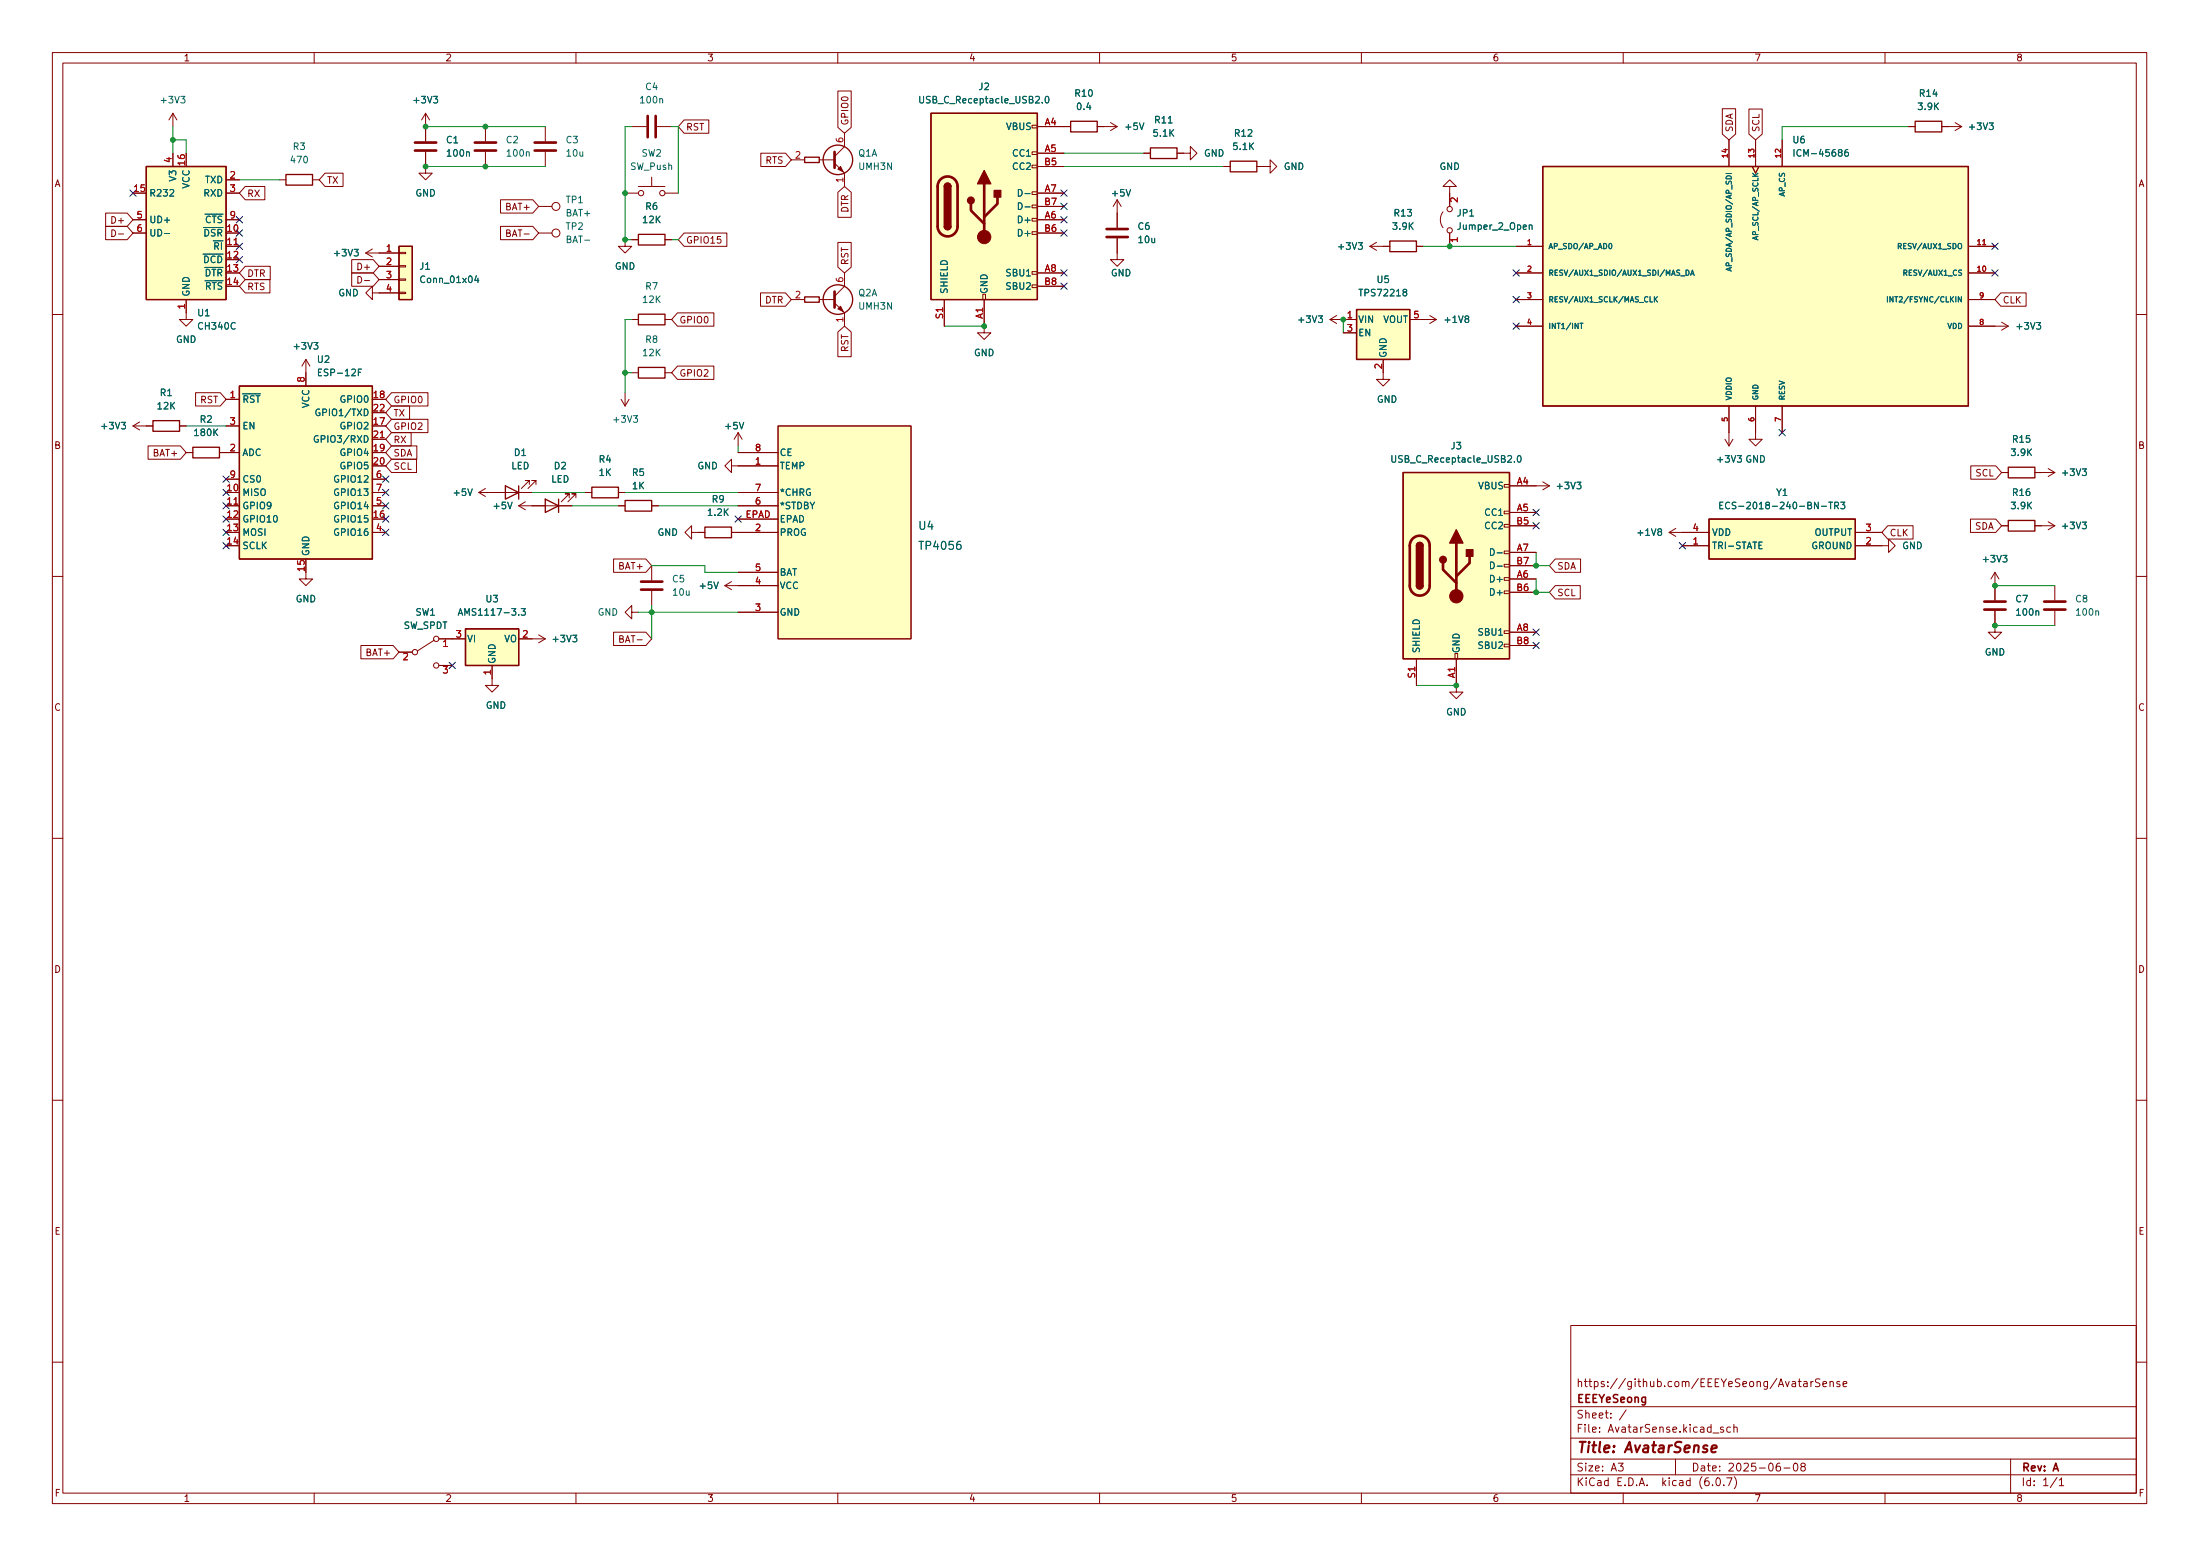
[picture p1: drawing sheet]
<svg xmlns="http://www.w3.org/2000/svg" width="420mm" height="297mm" viewBox="0 0 420 297" stroke-linecap="round" stroke-linejoin="round" font-family="sans-serif">
<g fill="none" stroke="#840000" stroke-width=".19">
<path d="M10 10h400v277h-400zM12 12h396v273h-396zM60 10v2M110 10v2M160 10v2M160 17.4h2.6v6.9l-1.3 1.1-1.3-1.1zM210 10v2M260 10v2M310 10v2M360 10v2M33 21.6l-.7 1.3M33 21.6v2.6"/>
<path d="M33 29.2v2.6M33 21.6l.8 1.3M43.2 34.3h2.5M43.2 36.9h2.5M46.8 35.6h3.8v2.5h-3.8l-1.1-1.2zM53.3 34.3h1.3M59.7 34.3h1.3M62.1 33.1h3.4v2.5h-3.4l-1.1-1.3zM81.3 29v4.1h1.2l-1.2 1.2-1.3-1.2h1.3M81.3 21.6l-.8 1.3M81.3 21.6v5.4M81.3 21.6l.7 1.3"/>
<path d="M92.7 24.2v2.8M92.7 29v2.8M95.6 38.1h6.2l1.1 1.3-1.1 1.3h-6.2zM102.9 39.4h2.5M104.1 24.2v2.8M104.1 29v2.8M119.4 36.9h2.5M120.6 24.2h2.8M121.9 35.6h5.1M124.5 33.8v1.8M125.5 24.2h2.8M127 36.9h2.5"/>
<path d="M130.7 22.9h4.7v2.5h-4.7l-1.2-1.2zM145.3 29.2h4.7l1.1 1.3-1.1 1.3h-4.7zM151.1 30.5h2.6M156.5 30.5h2.9M159.4 31.2l1.9 1.9v2.5M160 36.7l1.3-1.1 1.3 1.1v4.8h-2.6zM161.3 25.4v2.6l-1.9 1.9M197.1 39.2h1v.5h-1zM197.1 36.6h1v.5h-1zM197.1 31.5h1v.5h-1zM197.1 29h1v.5h-1zM197.1 23.9h1v.5h-1z"/>
<path d="M198.1 39.4h5.1M198.1 36.9h5.1M198.1 24.2h6.4M198.1 29.2h5.1M198.1 31.8h5.1M209.5 24.2h3.9M212.1 23.4l1.3 .8M213.4 38.1l-.8 1.3M213.4 38.1v5.4M213.4 38.1l.7 1.3M213.4 24.2l-1.3 .7M218.4 29.2h1.3"/>
<path d="M224.8 29.2h2.5v-1.2l1.3 1.2-1.3 1.3v-1.3M233.7 31.8h1.2M240 31.8h2.6v-1.3l1.2 1.3-1.2 1.3v-1.3M276.9 35.6h1.2l-1.2-1.3-1.3 1.3h1.3v3.8M328.9 20.8h2.6v4.8l-1.3 1.1-1.3-1.1zM330.2 26.7v5.1M334 20.8h2.5v4.8l-1.2 1.1-1.3-1.1zM334.6 31.8l.7 1.3 .6-1.3M335.3 26.7v5.1M340.4 26.7v5.1M364.5 24.2h1.3M370.8 24.2h3.8"/>
<path d="M373.4 23.4l1.2 .8M374.6 24.2l-1.2 .7M20.2 43.2h4.1l1.1 1.3-1.1 1.3h-4.1zM20.2 40.7h4.1l1.1 1.2-1.1 1.3h-4.1zM21.4 43.9a.64 .64 0 0 1 .7 .6 .64 .64 0 0 1-.7 .7zM22.6 44.7h1M25.4 44.5h2.5M25.4 41.9h2.5M35.6 57.2v3.8h1.2l-1.2 1.3-1.3-1.3h1.3M43.2 47h2.5M43.2 41.9h2.5M46.8 50.8h4.8v2.6h-4.8l-1.1-1.3z"/>
<path d="M46.8 53.4h4.7v2.5h-4.7l-1.1-1.3zM67.2 49.6h4.1l1.1 1.2-1.1 1.3h-4.1zM67.2 52.1h4.1l1.1 1.3-1.1 1.2h-4.1zM68.3 52.8a.64 .64 0 0 1 .8 .6 .64 .64 0 0 1-.8 .6zM69.6 53.6h1M69.8 48.3l1.3 .8M69.8 48.3h6.4M71.1 55.9v-1.3l-1.3 1.3 1.3 1.3v-1.3h5.1M71.1 47.5l-1.3 .8M72.4 50.8h3.8M72.4 53.4h3.8M76.2 55.8h1.3v.2h-1.3z"/>
<path d="M76.2 53.2h1.3v.3h-1.3zM76.2 50.7h1.3v.3h-1.3zM76.2 48.2h1.3v.2h-1.3zM95.6 43.2h6.2l1.1 1.3-1.1 1.3h-6.2zM102.9 44.5h2.5M119.4 45.8v1.2h1.2l-1.2 1.3-1.3-1.3h1.3M120.6 45.8h1.3M127 45.8h1.3M129.4 59.7h6.9v2.6h-6.9l-1.1-1.3zM130.7 44.5h8.1v2.5h-8.1l-1.2-1.2zM145.2 55.9h4.8l1.1 1.3-1.1 1.3h-4.8zM151.1 57.2h2.6"/>
<path d="M156.5 57.2h2.9M159.4 57.8l1.9 1.9v2.6M160 46.3h2.6v4.7l-1.3 1.1-1.3-1.1zM161.3 52.1v2.5l-1.9 2M180.3 57.2v5.1M187.7 56.2h.5v1h-.5zM188 57.2v6.3h1.2l-1.2 1.3-1.3-1.3h1.3M197.1 54.4h1v.5h-1zM197.1 51.9h1v.5h-1zM197.1 44.2h1v.5h-1zM197.1 41.7h1v.5h-1zM198.1 44.5h5.1"/>
<path d="M198.1 41.9h5.1M198.1 52.1h5.1M198.1 54.6h5.1M213.4 45.5v4.1h1.2l-1.2 1.2-1.3-1.2h1.3M261.6 47h3.8M261.6 47l1.3 .8M262.9 46.3l-1.3 .7M270.5 47h1.3M275.6 40.4a2.55 2.55 0 0 0 0 3.1M276.9 44.5v2.5M289.6 47h5M289.6 52.1h5"/>
<path d="M289.6 57.2h5M375.9 47h5.1M375.9 52.1h5.1M375.9 57.2h5.1M382.1 55.9h4.8v2.6h-4.8l-1.1-1.3zM10 60h2M37.4 75h4.7l1.1 1.2-1.1 1.3h-4.7zM43.2 76.2h2.5M58.4 68.6v5.1M58.4 68.6l-.7 1.3M58.4 68.6l.8 1.3M74.8 75h6.9v2.5h-6.9l-1.1-1.3z"/>
<path d="M74.8 77.5h3.4v2.5h-3.4l-1.1-1.2zM118.6 76.2l.8 1.3M119.4 75v2.5M120.1 76.2l-.7 1.3M120.6 71.2h1.3M120.6 61h1.3M127 71.2h1.3M127 61h1.3M129.4 69.9h6.9v2.5h-6.9l-1.1-1.2zM160 63.4l1.3-1.1 1.3 1.1v4.7h-2.6zM254 61l1.3 .8M254 61h5.1"/>
<path d="M255.3 60.2l-1.3 .8M256.5 63.5h2.6M264.2 68.6v3.8h1.2l-1.2 1.3-1.3-1.3h1.3M269.2 61h5.1M273 60.2l1.3 .8M274.3 61l-1.3 .8M289.6 62.3h5M330.2 77.5v7.6M335.3 77.5v6.4h1.2l-1.2 1.2-1.3-1.2h1.3M340.4 77.5v5.1M375.9 62.3h7.6M382.3 61.5l1.2 .8"/>
<path d="M383.5 62.3l-1.2 .7M408 60h2M25.4 81.3l1.3 .8M25.4 81.3h3.8M26.7 80.6l-1.3 .7M28.3 85.1h6.1l1.2 1.3-1.2 1.3h-6.1zM34.3 81.3h1.3M35.6 86.4h1.2M41.9 86.4h3.8M43.2 81.3h2.5M43.2 96.6h2.5M43.2 91.5h2.5"/>
<path d="M71.1 96.6h2.6M71.1 83.9h2.6M71.1 91.5h2.6M71.1 94h2.6M74.8 85.1h4.8v2.6h-4.8l-1.1-1.3zM74.8 80h6.9v2.6h-6.9l-1.1-1.3zM74.8 82.6h3.7v2.5h-3.7l-1.1-1.2zM74.8 87.7h4.7v2.5h-4.7l-1.1-1.3zM91.4 94h10.2M91.4 94l1.3 .8M92.7 93.3l-1.3 .7M99.1 96.6h10.1"/>
<path d="M99.1 96.6l1.2 .7M100.3 95.8l-1.2 .8M101.1 92.5v-.8h-.8h.8l-1.5 1.6M102.4 92.5v-.8h-.8h.8l-1.6 1.6M108.7 95v-.7h-.8h.8l-1.5 1.5M110 95v-.7h-.8h.8l-1.5 1.5M111.8 94h1.2M118.1 96.6h1.3M118.1 94h1.3M124.5 96.6h1.2M139.7 88.9v-1.2l-1.3 1.2 1.3 1.3v-1.3h8.9M141 96.6h7.6"/>
<path d="M141 86.4h7.6M141 94h7.6M141 99.1h7.6M141 82.6l-.8 1.3M141 82.6v2.5M141 82.6l.7 1.3M148.6 81.3h25.4v40.7h-25.4zM287.3 97.6h1v.5h-1zM287.3 92.5h1v.5h-1zM288.3 92.7h7.6M288.3 97.8h5.1M294.6 92l1.3 .7"/>
<path d="M295.9 92.7l-1.3 .8M329.4 83.9l.8 1.2M331 83.9l-.8 1.2M376.3 99.1h4.9l1.1 1.3-1.1 1.2h-4.9zM376.4 88.9h4.8l1.1 1.3-1.1 1.3h-4.8zM382.3 90.2h1.2M388.6 90.2h3.8M391.2 99.6l1.2 .8M391.2 89.4l1.2 .8M392.4 90.2l-1.2 .8M10 110h2M58.4 109.3v1.2h1.3l-1.3 1.3-1.3-1.3h1.3"/>
<path d="M71.1 101.6h2.6M117.2 106.7h6.1l1.2 1.3-1.2 1.3h-6.1zM120.6 116.9v-1.3l-1.2 1.3 1.2 1.2v-1.2h1.3M124.5 108v2.8M124.5 112.8v2.8M132.1 101.6v-1.2l-1.3 1.2 1.3 1.3v-1.3h2.5M138.4 111.8l1.3 .8M138.4 111.8h10.2M139.7 111l-1.3 .8M139.7 101.6h8.9M141 116.9h7.6M141 109.3h7.6"/>
<path d="M287.3 112.8h1v.5h-1zM287.3 110.3h1v.5h-1zM287.3 107.7h1v.5h-1zM287.3 105.2h1v.5h-1zM287.3 100.1h1v.5h-1zM288.3 100.4h5.1M288.3 110.5h5.1M288.3 105.4h5.1M288.3 113.1h5.1M288.3 108h5.1M297 111.8h4.8v2.5h-4.8l-1.1-1.2zM297 106.7h4.9v2.6h-4.9l-1.1-1.3z"/>
<path d="M318.8 101.6h7.6M318.8 101.6l1.2 .8M320 100.9l-1.2 .7M321.3 104.2h5.1M354.3 104.2h6.4v-1.3l1.2 1.3-1.2 1.2v-1.2M354.3 101.6h5.1M360.5 100.4h4.9v2.5h-4.9l-1.1-1.3zM381 116.6v4.1h1.3l-1.3 1.3-1.3-1.3h1.3M381 109.3v5.3M381 109.3l-.8 1.2M381 109.3l.8 1.2M382.3 100.4h1.2"/>
<path d="M388.6 100.4h3.8M392.4 111.8v2.8M392.4 116.6v2.8M392.4 100.4l-1.2 .7M408 110h2M68.9 123.2h6.2l1.1 1.3-1.1 1.3h-6.2zM76.2 124.5h2.5M82.9 122.2l-3.1 2M83.8 122h5.1M83.8 127h2.6M94 127v3.8h1.2l-1.2 1.3-1.3-1.3h1.3M99.1 122h5"/>
<path d="M102.9 121.2l1.2 .8M104.1 122l-1.2 .7M117.2 120.7h6.1l1.2 1.3-1.2 1.2h-6.1zM270.5 125.8v5M277.9 124.8h.5v1h-.5zM278.1 125.8v6.3h1.3l-1.3 1.3-1.2-1.3h1.2M287.3 123h1v.5h-1zM287.3 120.4h1v.5h-1zM288.3 120.7h5.1M288.3 123.2h5.1M10 160h2M408 160h2"/>
<path d="M10 210h2M408 210h2M300 253h108v32h-108zM10 260h2M300 278.5h108M300 274.5h108M300 268.5h108M309.1 279.3h.9l-.5 .6 .4 .1v.7l-.2 .1-.6-.1M310.6 269.1l-1.3 2M320 278.5v3M327.1 273.6h1.2M329.1 272.5l-.3-.1-.2 .2v.2l.5 .2v.3h-.5"/>
<path d="M330.5 272.5l-.4-.1-.3 .3 .1 .6h.6M331.1 272.6l.3-.2 .3 .1 .1 .9M331.1 271.9v1.5M339.9 279.3a.6 .6 0 0 0-.7 .7v.5l.2 .2 .4 .1 .2-.1 .1-.5-.2-.2-.4-.1-.3 .3M342.7 279.4l.2-.1a.8 .8 0 0 1 .5 .8 .8 .8 0 0 1-.5 .7 1 1 0 0 1-.2-1.4zM344.2 280l-.3-.3 .1-.2 .2-.2 .4 .1 .2 .2-.1 .2-.6 .2-.2 .2v.3l.3 .3 .4-.1 .2-.2-.1-.4-.2-.1M344.5 263.8h.6v.9M345.1 264.1h-.5a.29 .29 0 0 0-.2 .3 .29 .29 0 0 0 .2 .3l.5-.1M345.9 263.7v1M346.3 263.7l-.3 .1-.1 .2M347.6 263.3l-.6-.1-.2 .2v.4l.6 .3 .2 .3-.3 .3-.6-.1M348.1 264.2l.8-.1-.1-.3-.4-.1-.3 .2 .1 .7h.6"/>
<path d="M349.5 263.9l.2-.2 .4 .1v.9M349.5 263.7v1M351.4 263.8l-.4-.1-.2 .2 .1 .2 .5 .2v.3h-.6M352 264.2l.7-.1-.1-.3-.4-.1-.2 .2 .1 .7h.5M384 278.5v6.5M408 260h2M60 285v2M110 285v2M160 285v2M210 285v2M260 285v2M300 281.5h108"/>
<path d="M310 285v2M327.1 283.5v.1M327.9 282.2l.2-.1a.8 .8 0 0 1 .5 .8 .8 .8 0 0 1-.5 .7 1 1 0 0 1-.2-1.4zM329.2 283.5v.1M329.8 282.1h1l-.7 1.5M331.2 281.9a1.72 1.72 0 0 1 0 2.3M340.7 280.2h1.2M360 285v2M392.9 282l-1.3 2M393.3 282.5l.4-.4v1.5M393.3 283.6h.8"/>
<circle cx="106.2" cy="39.4" r=".76"/>
<circle cx="122.4" cy="36.9" r=".51"/>
<circle cx="126.5" cy="36.9" r=".51"/>
<circle cx="276.9" cy="39.9" r=".51"/>
<circle cx="106.2" cy="44.5" r=".76"/>
<circle cx="276.9" cy="44" r=".51"/>
<circle cx="79.2" cy="124.5" r=".51"/>
<circle cx="83.3" cy="122" r=".51"/>
<circle cx="83.3" cy="127" r=".51"/>
</g>
<path d="M326.9 276.6l.9-.2v-.4h-.8l-.2 1 .3 .2 .6-.1" fill="none" stroke="#840000" stroke-width=".4"/>
<g fill="none" stroke="#840000" stroke-width=".51">
<path d="M79.2 28.7h4.1M79.2 27.2h4.1M90.7 28.7h4M90.7 27.2h4M102.1 28.7h4.1M102.1 27.2h4.1M123.7 22.1v4.1M125.2 22.1v4.1M159.4 29v3M179.6 34.3a1.9 1.9 0 0 1 2.1-.5 1.9 1.9 0 0 1 1.2 1.8v7.6a1.91 1.91 0 0 1-1.9 1.9 1.91 1.91 0 0 1-1.9-1.9v-7.8l.1-.6zM185.4 38.9v1.3l2.6 2.5M188 35.1v10.1"/>
<path d="M190.5 37.6v1.3l-2.5 2.5M159.4 55.7v3M211.3 45.2h4.1M211.3 43.7h4.1M122.4 112.6h4.1M122.4 111h4.1M269.8 102.8a1.9 1.9 0 0 1 2.1-.4 1.9 1.9 0 0 1 1.1 1.8v7.6a1.91 1.91 0 0 1-1.9 1.9 1.91 1.91 0 0 1-1.9-1.9v-7.8l.2-.6zM275.6 107.5v1.2l2.5 2.6M278.1 103.7v10.1M280.7 106.2v1.3l-2.6 2.5M379 116.4h4M379 114.8h4"/>
<path d="M390.4 116.4h4.1M390.4 114.8h4.1"/>
</g>
<g fill="none" stroke="#840000" stroke-width=".25">
<path d="M27.9 31.8h15.3v25.4h-15.3zM54.6 33.3h5.1v2h-5.1zM153.7 30h2.8v1h-2.8zM177.8 21.6h20.3v35.6h-20.3zM180.3 35.6a.63 .63 0 0 1 .7-.6 .63 .63 0 0 1 .6 .6M204.5 23.2h5v2h-5zM219.7 28.2h5.1v2.1h-5.1zM234.9 30.8h5.1v2h-5.1zM294.6 31.8h81.3v45.7h-81.3zM365.8 23.2h5v2h-5zM76.2 47h2.5v10.2h-2.5zM121.9 44.7h5.1v2.1h-5.1z"/>
<path d="M121.9 60h5.1v2h-5.1zM153.7 56.7h2.8v1h-2.8zM180.3 43.2a.64 .64 0 0 0 .7 .7 .64 .64 0 0 0 .6-.7M259.1 59.1h10.1v9.5h-10.1zM265.4 46h5.1v2h-5.1zM45.7 73.7h25.4v33h-25.4zM121.9 70.1h5.1v2.1h-5.1zM29.2 80.3h5.1v2h-5.1zM36.8 85.4h5.1v2h-5.1zM96.5 92.7l2.6 1.3-2.6 1.3zM99.1 92.7v2.6M104.1 95.3l2.6 1.3-2.6 1.2z"/>
<path d="M106.7 95.3v2.5M113 93h5.1v2h-5.1zM119.4 95.5h5.1v2.1h-5.1zM268 90.2h20.3v35.6h-20.3zM326.4 99.1h27.9v7.6h-27.9zM383.5 99.4h5.1v2h-5.1zM383.5 89.2h5.1v2h-5.1zM134.6 100.6h5.1v2.1h-5.1zM270.5 111.8a.64 .64 0 0 0 .6 .6 .64 .64 0 0 0 .7-.6M270.5 104.2a.64 .64 0 0 1 .6-.7 .64 .64 0 0 1 .7 .7M88.9 120.1h10.2v6.9h-10.2z"/>
<circle cx="160" cy="30.5" r="2.82"/>
<circle cx="160" cy="57.2" r="2.82"/>
</g>
<g fill="#ffffc2" stroke="#ffffc2" stroke-width=".19">
<path d="M27.9 31.8h15.3v25.4h-15.3z"/>
<path d="M76.2 47h2.5v10.2h-2.5z"/>
<path d="M45.7 73.7h25.4v33h-25.4z"/>
<path d="M268 90.2h20.3v35.6h-20.3z"/>
<path d="M259.1 59.1h10.1v9.5h-10.1z"/>
<path d="M326.4 99.1h27.9v7.6h-27.9z"/>
<path d="M177.8 21.6h20.3v35.6h-20.3z"/>
<path d="M294.6 31.8h81.3v45.7h-81.3z"/>
<path d="M148.6 81.3h25.4v40.7h-25.4z"/>
<path d="M88.9 120.1h10.2v6.9h-10.2z"/>
</g>
<g fill="none" stroke="#006464" stroke-width=".19">
<path d="M175.7 18.4v1l.2 .3h.2l.3-.3v-1M199.8 18.5l.1-.1a.68 .68 0 0 1 .4 .6 .68 .68 0 0 1-.4 .7 .84 .84 0 0 1-.1-1.2zM194.5 36.2a.64 .64 0 0 1 .7 .6 .64 .64 0 0 1-.7 .6zM194.5 38.7a.64 .64 0 0 1 .7 .6 .64 .64 0 0 1-.7 .7zM342.6 28.6v1.2M352.9 28.6h-.4l-.1 .3-.1 .7 .2 .2 .5-.1v-.4l-.1-.2-.4-.1-.2 .3M31.4 44.6h1M91 52.6l-.3 .9h.8M91.3 53.1v.9M292.1 43.1l.1-.2 .3 .1 .1 .8M307.3 46.6l.2-.1a.54 .54 0 0 1 .3 .5 .54 .54 0 0 1-.3 .5l-.3-.4zM315.1 56.6v1h.5"/>
<path d="M316 56.6v1M316.1 57.1l.4 .5M316.5 56.6l-.5 .6M322 51.6a.51 .51 0 0 1 .6 .5 .51 .51 0 0 1-.6 .5zM322.9 52.6l.3-1 .4 1M323 52.3h.5M330.4 51.2v.5M330.7 51.1l-1.1 .3 1.1 .3M360.5 56.6v1M361.5 56.6v1l-.6-1v1M362.5 47h.5l.1-.4-.6-.1v1M363.6 52.1l.5-.1v-.4h-.5v1"/>
<path d="M61 78.1a.59 .59 0 0 0-.7 .6 .59 .59 0 0 0 .7 .6l.1-.5h-.2M69 70.5h-.6v1.2M301.7 61.7h.6M302 61.7v1M60.7 83.2a.59 .59 0 0 0-.7 .6 .59 .59 0 0 0 .7 .6l.1-.5h-.2M265.8 87v1l.3 .2h.3l.1-.2v-1M289.9 87.1l.2-.1a.68 .68 0 0 1 .4 .6 .68 .68 0 0 1-.4 .6l-.3-.4zM328.4 96.5h.5M329.1 95.9h-.7v1.2h.7M330.3 96a.6 .6 0 0 0-.8 .4 .6 .6 0 0 0 .6 .7l.2-.1M350.4 96.5h.6l.1-.2v-.3l-.7-.1v1.2M350.7 96.5l.4 .6"/>
<path d="M351.5 95.9h.8l-.4 .4 .4 .2v.5l-.2 .1-.6-.1M87.5 117.5l.4-1.3 .5 1.3M87.6 117.1h.6M99.5 116.2h.8l-.4 .5 .4 .1v.5l-.2 .2-.6-.2M284.7 104.8a.64 .64 0 0 1 .7 .6 .64 .64 0 0 1-.7 .6zM284.7 107.3a.64 .64 0 0 1 .7 .6 .64 .64 0 0 1-.7 .7zM336.5 103.5h-.6v1.3h.6"/>
</g>
<g fill="#840000" stroke="#840000" stroke-width=".25">
<path d="M270.5 111.8h1.3a.64 .64 0 0 1-.7 .6 .64 .64 0 0 1-.6-.6z"/>
<path d="M270.5 104.2h1.3v7.6h-1.3z"/>
<path d="M270.7 103.7a.63 .63 0 0 1 .7-.1 .63 .63 0 0 1 .4 .6h-1.3z"/>
<path d="M278.1 101.1l1.3 2.6h-2.5z"/>
<path d="M280 104.9h1.3v1.3h-1.3z"/>
<path d="M180.3 43.2h1.3a.64 .64 0 0 1-.6 .7 .64 .64 0 0 1-.7-.7z"/>
<path d="M180.3 35.6h1.3v7.6h-1.3z"/>
<path d="M180.5 35.1a.63 .63 0 0 1 .7-.1 .63 .63 0 0 1 .4 .6h-1.3z"/>
<path d="M188 32.5l1.2 2.6h-2.5z"/>
<path d="M189.9 36.4h1.2v1.2h-1.2z"/>
<circle cx="275.6" cy="106.8" r=".63"/>
<circle cx="185.4" cy="38.3" r=".63"/>
</g>
<g fill="#840000" stroke="#840000" stroke-width=".19">
<path d="M160 59l.5-.5 .5 1z"/>
<path d="M160 32.3l.5-.5 .5 1z"/>
<circle cx="278.1" cy="113.8" r="1.27"/>
<circle cx="188" cy="45.2" r="1.27"/>
</g>
<g fill="none" stroke="#009600" stroke-width=".19">
<path d="M33 24.2v5M33 26.7h2.6v2.5M45.7 34.3h7.6M81.3 31.8h22.8M81.3 24.2h22.8M120.6 24.2h-1.2v21.6h1.2M128.3 24.2h1.2v12.7M203.2 31.8h30.5M203.2 29.2h15.2M364.5 24.2h-24.1v2.5M128.3 45.8h1.2M271.8 47h17.8"/>
<path d="M119.4 71.2h1.2M120.6 61h-1.2v14M180.3 62.3h7.7M256.5 61v2.5M35.6 81.3h7.6M101.6 94h10.2M109.2 96.6h8.9M119.4 94h21.6M125.7 96.6h15.3M141 85.1v1.3M121.9 116.9h19.1M124.5 108h10.1v1.3h6.4"/>
<path d="M124.5 115.6v6.4M293.4 105.4v2.6h2.5M293.4 110.5v2.6h2.5M381 111.8h11.4M381 119.4h11.4M270.5 130.8h7.6"/>
</g>
<g fill="none" stroke="#000084" stroke-width=".19">
<path d="M24.8 36.3l1.2 1.2M26 36.3l-1.2 1.2M202.6 36.3l1.2 1.2M202.6 38.8l1.2 1.2M203.8 36.3l-1.2 1.2M203.8 38.8l-1.2 1.2M45.1 49l1.2 1.2M45.1 46.4l1.2 1.2M45.1 43.9l1.2 1.2M45.1 41.3l1.2 1.3M46.3 49l-1.2 1.2M46.3 46.4l-1.2 1.2"/>
<path d="M46.3 43.9l-1.2 1.2M46.3 41.3l-1.2 1.3M202.6 54l1.2 1.3M202.6 51.5l1.2 1.2M202.6 41.3l1.2 1.3M202.6 43.9l1.2 1.2M203.8 54l-1.2 1.3M203.8 51.5l-1.2 1.2M203.8 41.3l-1.2 1.3M203.8 43.9l-1.2 1.2M289 51.5l1.2 1.2M289 56.6l1.2 1.2"/>
<path d="M290.2 51.5l-1.2 1.2M290.2 56.6l-1.2 1.2M380.4 51.5l1.2 1.2M380.4 46.4l1.2 1.2M381.6 51.5l-1.2 1.2M381.6 46.4l-1.2 1.2M289 61.7l1.2 1.2M290.2 61.7l-1.2 1.2M42.6 95.9l1.2 1.3M42.6 98.5l1.2 1.2M42.6 90.9l1.2 1.2M42.6 93.4l1.2 1.2"/>
<path d="M43.8 95.9l-1.2 1.3M43.8 98.5l-1.2 1.2M43.8 90.9l-1.2 1.2M43.8 93.4l-1.2 1.2M73.1 90.9l1.2 1.2M73.1 98.5l1.2 1.2M73.1 93.4l1.2 1.2M73.1 95.9l1.2 1.3M74.3 90.9l-1.2 1.2M74.3 98.5l-1.2 1.2M74.3 93.4l-1.2 1.2M74.3 95.9l-1.2 1.3"/>
<path d="M140.4 98.5l1.2 1.2M141.6 98.5l-1.2 1.2M292.8 99.8l1.2 1.2M292.8 97.2l1.2 1.2M294 99.8l-1.2 1.2M294 97.2l-1.2 1.2M339.8 82l1.2 1.2M341 82l-1.2 1.2M42.6 101l1.2 1.2M42.6 103.6l1.2 1.2M43.8 101l-1.2 1.2M43.8 103.6l-1.2 1.2"/>
<path d="M73.1 101l1.2 1.2M74.3 101l-1.2 1.2M320.7 103.6l1.2 1.2M321.9 103.6l-1.2 1.2M85.8 126.4l1.2 1.2M87 126.4l-1.2 1.2M292.8 120.1l1.2 1.2M292.8 122.6l1.2 1.2M294 120.1l-1.2 1.2M294 122.6l-1.2 1.2"/>
</g>
<g fill="#009600" stroke="#009600" stroke-width=".19">
<circle cx="81.3" cy="24.2" r=".46"/>
<circle cx="92.7" cy="24.2" r=".46"/>
<circle cx="33" cy="26.7" r=".46"/>
<circle cx="92.7" cy="31.8" r=".46"/>
<circle cx="81.3" cy="31.8" r=".46"/>
<circle cx="278.1" cy="130.8" r=".46"/>
<circle cx="256.5" cy="61" r=".46"/>
<circle cx="188" cy="62.3" r=".46"/>
<circle cx="276.9" cy="47" r=".46"/>
<circle cx="124.5" cy="116.9" r=".46"/>
<circle cx="293.4" cy="113.1" r=".46"/>
<circle cx="381" cy="111.8" r=".46"/>
<circle cx="381" cy="119.4" r=".46"/>
<circle cx="293.4" cy="108" r=".46"/>
<circle cx="119.4" cy="71.2" r=".46"/>
<circle cx="119.4" cy="36.9" r=".46"/>
<circle cx="119.4" cy="45.8" r=".46"/>
</g>
<text font-size="2.8" fill="#840000" x="301" y="277.3">Title: AvatarSense</text>
<g font-size="2.1" fill="#006464">
<text x="175.5" y="101.1">U4</text>
<text x="175.9" y="104.9">TP4056</text>
</g>
<g font-size="2.1" fill="#840000">
<text x="301" y="267.8">EEEYeSeong</text>
<text x="301" y="264.8">https://github.com/EEEYeSeong/AvatarSense</text>
<text x="301" y="273.5">File: AvatarSense.kicad_sch</text>
<text x="301" y="270.8">Sheet: /</text>
<text x="301" y="280.9">Size: A3</text>
<text x="323" y="280.9">Date: 2025-06-08</text>
<text x="386" y="280.9">Rev: A</text>
<text x="301" y="283.7">KiCad E.D.A. kicad (6.0.7)</text>
<text x="386" y="283.7">Id: 1/1</text>
</g>
<g font-size="1.8" fill="#840000">
<text x="35" y="11.7">1</text>
<text x="85" y="11.7">2</text>
<text x="135" y="11.7">3</text>
<text x="185" y="11.7">4</text>
<text x="235" y="11.7">5</text>
<text x="285" y="11.7">6</text>
<text x="335" y="11.7">7</text>
<text x="385" y="11.7">8</text>
<text x="131" y="24.9">RST</text>
<text x="162" y="24" transform="rotate(-90 162 24)">GPIO0</text>
<text x="330.9" y="25.3" transform="rotate(-90 330.9 25.3)">SDA</text>
<text x="336" y="25.3" transform="rotate(-90 336 25.3)">SCL</text>
<text x="10.3" y="35.7">A</text>
<text x="62.4" y="35.1">TX</text>
<text x="146.2" y="31.2">RTS</text>
<text x="408.3" y="35.7">A</text>
<text x="47.1" y="37.6">RX</text>
<text x="96.8" y="40.1">BAT+</text>
<text x="162" y="40.7" transform="rotate(-90 162 40.7)">DTR</text>
<text x="21.7" y="42.7">D+</text>
<text x="97.2" y="45.2">BAT-</text>
<text x="131" y="46.5">GPIO15</text>
<text x="47.1" y="52.8">DTR</text>
<text x="68.7" y="51.6">D+</text>
<text x="162" y="50.7" transform="rotate(-90 162 50.7)">RST</text>
<text x="47.1" y="55.4">RTS</text>
<text x="146.1" y="57.9">DTR</text>
<text x="382.4" y="57.9">CLK</text>
<text x="129.7" y="61.7">GPIO0</text>
<text x="129.7" y="71.9">GPIO2</text>
<text x="162" y="67.2" transform="rotate(-90 162 67.2)">RST</text>
<text x="38.2" y="77">RST</text>
<text x="75.1" y="77">GPIO0</text>
<text x="75.1" y="82">GPIO2</text>
<text x="75.1" y="79.5">TX</text>
<text x="10.3" y="85.7">B</text>
<text x="29.5" y="87.1">BAT+</text>
<text x="75.1" y="87.1">SDA</text>
<text x="75.1" y="84.6">RX</text>
<text x="75.1" y="89.7">SCL</text>
<text x="408.3" y="85.7">B</text>
<text x="377.3" y="90.9">SCL</text>
<text x="377.1" y="101.1">SDA</text>
<text x="360.8" y="102.4">CLK</text>
<text x="118.4" y="108.7">BAT+</text>
<text x="297.3" y="113.8">SCL</text>
<text x="297.3" y="108.7">SDA</text>
<text x="70.1" y="125.2">BAT+</text>
<text x="118.8" y="122.7">BAT-</text>
<text x="10.3" y="135.7">C</text>
<text x="408.3" y="135.7">C</text>
<text x="10.3" y="185.7">D</text>
<text x="408.3" y="185.7">D</text>
<text x="10.4" y="235.7">E</text>
<text x="408.4" y="235.7">E</text>
<text x="10.4" y="285.7">F</text>
<text x="35" y="286.7">1</text>
<text x="85" y="286.7">2</text>
<text x="135" y="286.7">3</text>
<text x="185" y="286.7">4</text>
<text x="235" y="286.7">5</text>
<text x="285" y="286.7">6</text>
<text x="335" y="286.7">7</text>
<text x="385" y="286.7">8</text>
<text x="408.4" y="285.7">F</text>
</g>
<g font-size="1.8" fill="#006464">
<text x="123.3" y="17.2">C4</text>
<text x="187" y="17.2">J2</text>
<text x="30.9" y="19.7">+3V3</text>
<text x="79.2" y="19.7">+3V3</text>
<text x="122.4" y="19.7">100n</text>
<text x="176.2" y="19.7">USB_C_Receptacle_USB2.0</text>
<text x="205.4" y="18.5">R10</text>
<text x="205.8" y="21">0.4</text>
<text x="220.6" y="23.5">R11</text>
<text x="366.4" y="21">3.9K</text>
<text x="366.7" y="18.5">R14</text>
<text x="56" y="28.6">R3</text>
<text x="85.3" y="27.3">C1</text>
<text x="85.5" y="29.9">100n</text>
<text x="96.7" y="27.3">C2</text>
<text x="97" y="29.9">100n</text>
<text x="108.1" y="27.3">C3</text>
<text x="108.3" y="29.9">10u</text>
<text x="122.5" y="29.9">SW2</text>
<text x="163.9" y="29.9">Q1A</text>
<text x="192.2" y="24.8">VBUS</text>
<text x="193.6" y="29.9">CC1</text>
<text x="215" y="24.8">+5V</text>
<text x="220.4" y="26.1">5.1K</text>
<text x="229.9" y="29.9">GND</text>
<text x="235.6" y="28.6">5.1K</text>
<text x="235.9" y="26.1">R12</text>
<text x="342.5" y="27.3">U6</text>
<text x="343.4" y="29.9">ICM-45686</text>
<text x="376.3" y="24.8">+3V3</text>
<text x="33.7" y="34.5" transform="rotate(-90 33.7 34.5)">V3</text>
<text x="39.1" y="35">TXD</text>
<text x="55.7" y="31.2">470</text>
<text x="120.4" y="32.4">SW_Push</text>
<text x="164.1" y="32.4">UMH3N</text>
<text x="193.6" y="32.4">CC2</text>
<text x="245.2" y="32.4">GND</text>
<text x="274.9" y="32.4">GND</text>
<text x="28.4" y="37.5">R232</text>
<text x="36.2" y="36" transform="rotate(-90 36.2 36)">VCC</text>
<text x="38.9" y="37.5">RXD</text>
<text x="79.3" y="37.5">GND</text>
<text x="108.1" y="38.8">TP1</text>
<text x="108.1" y="41.3">BAT+</text>
<text x="123.3" y="40">R6</text>
<text x="195.2" y="37.5">D-</text>
<text x="195.2" y="40">D-</text>
<text x="212.5" y="37.5">+5V</text>
<text x="266.3" y="41.3">R13</text>
<text x="278.4" y="41.3">JP1</text>
<text x="28.4" y="42.6">UD+</text>
<text x="28.4" y="45.1">UD-</text>
<text x="37.6" y="45.1">~{DSR}</text>
<text x="37.8" y="42.6">~{CTS}</text>
<text x="39.5" y="47.7">~{RI}</text>
<text x="108.1" y="43.9">TP2</text>
<text x="108.4" y="46.4">BAT-</text>
<text x="122.8" y="42.6">12K</text>
<text x="194.8" y="42.6">D+</text>
<text x="194.8" y="45.1">D+</text>
<text x="217.4" y="43.9">C6</text>
<text x="217.5" y="46.4">10u</text>
<text x="255.8" y="47.7">+3V3</text>
<text x="266.1" y="43.9">3.9K</text>
<text x="278.6" y="43.9">Jumper_2_Open</text>
<text x="37.5" y="50.2">~{DCD}</text>
<text x="37.7" y="52.7">~{DTR}</text>
<text x="64" y="48.9">+3V3</text>
<text x="80.2" y="51.5">J1</text>
<text x="117.4" y="51.5">GND</text>
<text x="192.4" y="52.7">SBU1</text>
<text x="212.1" y="52.7">GND</text>
<text x="36.2" y="56.7" transform="rotate(-90 36.2 56.7)">GND</text>
<text x="37.8" y="55.3">~{RTS}</text>
<text x="64.6" y="56.6">GND</text>
<text x="80.7" y="54">Conn_01x04</text>
<text x="122.8" y="57.8">12K</text>
<text x="123.3" y="55.3">R7</text>
<text x="163.9" y="56.6">Q2A</text>
<text x="164.1" y="59.1">UMH3N</text>
<text x="181" y="56.2" transform="rotate(-90 181 56.2)">SHIELD</text>
<text x="188.6" y="56.2" transform="rotate(-90 188.6 56.2)">GND</text>
<text x="192.4" y="55.3">SBU2</text>
<text x="260" y="56.6">TPS72218</text>
<text x="263" y="54">U5</text>
<text x="33.6" y="65.4">GND</text>
<text x="37.8" y="60.4">U1</text>
<text x="38" y="62.9">CH340C</text>
<text x="123.3" y="65.4">R8</text>
<text x="248.2" y="61.6">+3V3</text>
<text x="259.3" y="61.6">VIN</text>
<text x="259.3" y="64.2">EN</text>
<text x="264.1" y="61.6">VOUT</text>
<text x="276.1" y="61.6">+1V8</text>
<text x="385.3" y="62.9">+3V3</text>
<text x="56.3" y="66.7">+3V3</text>
<text x="60.7" y="69.3">U2</text>
<text x="61.3" y="71.8">ESP-12F</text>
<text x="122.8" y="68">12K</text>
<text x="186" y="68">GND</text>
<text x="264.8" y="68.4" transform="rotate(-90 264.8 68.4)">GND</text>
<text x="30.6" y="75.6">R1</text>
<text x="46.2" y="76.9">~{RST}</text>
<text x="59.1" y="77.9" transform="rotate(-90 59.1 77.9)">VCC</text>
<text x="65.2" y="76.9">GPIO0</text>
<text x="262.9" y="76.9">GND</text>
<text x="19.6" y="82">+3V3</text>
<text x="30.1" y="78.1">12K</text>
<text x="37.3" y="83.2">180K</text>
<text x="38.2" y="80.7">R2</text>
<text x="46.2" y="82">EN</text>
<text x="61.2" y="79.4">GPIO1/TXD</text>
<text x="65.2" y="82">GPIO2</text>
<text x="117.4" y="80.7">+3V3</text>
<text x="138.6" y="82">+5V</text>
<text x="46.2" y="87">ADC</text>
<text x="61" y="84.5">GPIO3/RXD</text>
<text x="65.2" y="87">GPIO4</text>
<text x="65.2" y="89.6">GPIO5</text>
<text x="97.6" y="89.6">LED</text>
<text x="98.2" y="87">D1</text>
<text x="105.9" y="89.6">D2</text>
<text x="114.4" y="88.3">R4</text>
<text x="133.2" y="89.6">GND</text>
<text x="148.8" y="89.6">TEMP</text>
<text x="148.8" y="87">CE</text>
<text x="266.4" y="88.3">USB_C_Receptacle_USB2.0</text>
<text x="277.1" y="85.8">J3</text>
<text x="328.2" y="88.3">+3V3 GND</text>
<text x="384.2" y="87">3.9K</text>
<text x="384.5" y="84.5">R15</text>
<text x="46.2" y="94.7">MISO</text>
<text x="46.2" y="92.1">CS0</text>
<text x="64.2" y="92.1">GPIO12</text>
<text x="64.2" y="94.7">GPIO13</text>
<text x="86.8" y="94.7">+5V</text>
<text x="105.2" y="92.1">LED</text>
<text x="114.4" y="90.8">1K</text>
<text x="120.8" y="90.8">R5</text>
<text x="120.8" y="93.4">1K</text>
<text x="136" y="95.9">R9</text>
<text x="148.8" y="94.7">*CHRG</text>
<text x="282.4" y="93.4">VBUS</text>
<text x="297.6" y="93.4">+3V3</text>
<text x="339.3" y="94.7">Y1</text>
<text x="384.5" y="94.7">R16</text>
<text x="394.1" y="90.8">+3V3</text>
<text x="46.2" y="97.2">GPIO9</text>
<text x="46.2" y="99.7">GPIO10</text>
<text x="64.2" y="99.7">GPIO15</text>
<text x="64.2" y="97.2">GPIO14</text>
<text x="94.4" y="97.2">+5V</text>
<text x="135.3" y="98.5">1.2K</text>
<text x="148.8" y="97.2">*STDBY</text>
<text x="148.8" y="99.7">EPAD</text>
<text x="283.7" y="98.5">CC1</text>
<text x="283.7" y="101">CC2</text>
<text x="331" y="97.2">ECS-2018-240-BN-TR3</text>
<text x="384.2" y="97.2">3.9K</text>
<text x="394.1" y="101">+3V3</text>
<text x="46.2" y="102.3">MOSI</text>
<text x="46.2" y="104.8">SCLK</text>
<text x="59.1" y="106.2" transform="rotate(-90 59.1 106.2)">GND</text>
<text x="64.2" y="102.3">GPIO16</text>
<text x="125.6" y="102.3">GND</text>
<text x="148.8" y="102.3">PROG</text>
<text x="285.4" y="106.1">D-</text>
<text x="313" y="102.3">+1V8</text>
<text x="326.9" y="104.8">TRI-STATE</text>
<text x="326.9" y="102.3">VDD</text>
<text x="346" y="104.8">GROUND</text>
<text x="346.5" y="102.3">OUTPUT</text>
<text x="363.3" y="104.8">GND</text>
<text x="378.9" y="107.4">+3V3</text>
<text x="128.5" y="111.2">C5</text>
<text x="128.6" y="113.7">10u</text>
<text x="133.8" y="112.4">+5V</text>
<text x="148.8" y="112.4">VCC</text>
<text x="148.8" y="109.9">BAT</text>
<text x="285" y="111.2">D+</text>
<text x="285" y="113.7">D+</text>
<text x="285.4" y="108.6">D-</text>
<text x="56.5" y="115">GND</text>
<text x="79.4" y="117.5">SW1</text>
<text x="88.5" y="117.5">AMS1117-3.3</text>
<text x="92.8" y="115">U3</text>
<text x="114.1" y="117.5">GND</text>
<text x="148.8" y="117.5">GND</text>
<text x="385" y="115">C7</text>
<text x="385.3" y="117.5">100n</text>
<text x="396.4" y="115">C8</text>
<text x="396.7" y="117.5">100n</text>
<text x="77" y="120.1">SW_SPDT</text>
<text x="89.2" y="122.6">VI</text>
<text x="96.2" y="122.6">VO</text>
<text x="105.8" y="122.6">+3V3</text>
<text x="271.1" y="124.8" transform="rotate(-90 271.1 124.8)">SHIELD</text>
<text x="278.8" y="124.8" transform="rotate(-90 278.8 124.8)">GND</text>
<text x="282.6" y="121.3">SBU1</text>
<text x="282.6" y="123.9">SBU2</text>
<text x="379" y="125.1">GND</text>
<text x="94.6" y="126.8" transform="rotate(-90 94.6 126.8)">GND</text>
<text x="92.8" y="135.3">GND</text>
<text x="276.2" y="136.6">GND</text>
</g>
<g font-size="1.8" fill="#a90000">
<text x="199.5" y="23.9">A4</text>
<text x="161" y="27.2" transform="rotate(-90 161 27.2)">6</text>
<text x="199.5" y="29">A5</text>
<text x="32.8" y="31" transform="rotate(-90 32.8 31)">4</text>
<text x="35.3" y="31.5" transform="rotate(-90 35.3 31.5)">16</text>
<text x="44" y="34.1">2</text>
<text x="151.9" y="30.3">2</text>
<text x="161" y="34.8" transform="rotate(-90 161 34.8)">1</text>
<text x="199.5" y="31.5">B5</text>
<text x="25.7" y="36.6">15</text>
<text x="26.2" y="41.7">5</text>
<text x="44" y="36.6">3</text>
<text x="44" y="41.7">9</text>
<text x="199.5" y="41.7">A6</text>
<text x="199.5" y="36.6">A7</text>
<text x="199.5" y="39.2">B7</text>
<text x="278.4" y="38.6" transform="rotate(-90 278.4 38.6)">2</text>
<text x="26.2" y="44.2">6</text>
<text x="43.5" y="44.2">10</text>
<text x="43.5" y="46.8">11</text>
<text x="199.5" y="44.2">B6</text>
<text x="278.4" y="46.2" transform="rotate(-90 278.4 46.2)">1</text>
<text x="43.5" y="49.3">12</text>
<text x="43.5" y="51.9">13</text>
<text x="73.8" y="48">1</text>
<text x="73.8" y="50.6">2</text>
<text x="73.8" y="53.1">3</text>
<text x="161" y="53.9" transform="rotate(-90 161 53.9)">6</text>
<text x="199.5" y="51.9">A8</text>
<text x="35.3" y="58.9" transform="rotate(-90 35.3 58.9)">1</text>
<text x="43.5" y="54.4">14</text>
<text x="73.8" y="55.7">4</text>
<text x="151.9" y="56.9">2</text>
<text x="199.5" y="54.4">B8</text>
<text x="161" y="61.5" transform="rotate(-90 161 61.5)">1</text>
<text x="180.1" y="60.8" transform="rotate(-90 180.1 60.8)">S1</text>
<text x="187.7" y="60.9" transform="rotate(-90 187.7 60.9)">A1</text>
<text x="257.3" y="60.7">1</text>
<text x="257.3" y="63.3">3</text>
<text x="270" y="60.7">5</text>
<text x="263.9" y="70.4" transform="rotate(-90 263.9 70.4)">2</text>
<text x="44" y="76">1</text>
<text x="58.2" y="72.9" transform="rotate(-90 58.2 72.9)">8</text>
<text x="71.4" y="76">18</text>
<text x="44" y="81.1">3</text>
<text x="71.4" y="81.1">17</text>
<text x="71.4" y="83.6">21</text>
<text x="71.4" y="78.5">22</text>
<text x="44" y="86.1">2</text>
<text x="71.4" y="86.1">19</text>
<text x="71.4" y="88.7">20</text>
<text x="144.3" y="88.7">1</text>
<text x="144.3" y="86.1">8</text>
<text x="43.5" y="93.8">10</text>
<text x="44" y="91.2">9</text>
<text x="71.9" y="91.2">6</text>
<text x="71.9" y="93.8">7</text>
<text x="144.3" y="93.8">7</text>
<text x="289.7" y="92.5">A4</text>
<text x="43.5" y="96.3">11</text>
<text x="43.5" y="98.8">12</text>
<text x="43.5" y="101.4">13</text>
<text x="71.4" y="98.8">16</text>
<text x="71.9" y="101.4">4</text>
<text x="71.9" y="96.3">5</text>
<text x="142.3" y="98.8">EPAD</text>
<text x="144.3" y="101.4">2</text>
<text x="144.3" y="96.3">6</text>
<text x="289.7" y="97.6">A5</text>
<text x="289.7" y="100.1">B5</text>
<text x="323.4" y="101.4">4</text>
<text x="356.4" y="101.4">3</text>
<text x="43.5" y="103.9">14</text>
<text x="289.7" y="105.2">A7</text>
<text x="289.7" y="107.7">B7</text>
<text x="323.4" y="103.9">1</text>
<text x="356.4" y="103.9">2</text>
<text x="58.2" y="109" transform="rotate(-90 58.2 109)">15</text>
<text x="144.3" y="111.5">4</text>
<text x="144.3" y="109">5</text>
<text x="289.7" y="110.3">A6</text>
<text x="289.7" y="112.8">B6</text>
<text x="144.3" y="116.6">3</text>
<text x="84.6" y="123.5">1</text>
<text x="87.1" y="121.7">3</text>
<text x="99.8" y="121.7">2</text>
<text x="289.7" y="120.4">A8</text>
<text x="289.7" y="123">B8</text>
<text x="77" y="126">2</text>
<text x="84.6" y="128.6">3</text>
<text x="93.7" y="128.8" transform="rotate(-90 93.7 128.8)">1</text>
<text x="270.3" y="129.4" transform="rotate(-90 270.3 129.4)">S1</text>
<text x="277.9" y="129.4" transform="rotate(-90 277.9 129.4)">A1</text>
</g>
<g font-size="1.4" fill="#a90000">
<text x="329.9" y="30" transform="rotate(-90 329.9 30)">14</text>
<text x="335" y="30" transform="rotate(-90 335 30)">13</text>
<text x="340.1" y="30" transform="rotate(-90 340.1 30)">12</text>
<text x="291.7" y="46.8">1</text>
<text x="377.7" y="46.8">11</text>
<text x="291.7" y="51.9">2</text>
<text x="377.7" y="51.9">10</text>
<text x="291.7" y="56.9">3</text>
<text x="378.1" y="56.9">9</text>
<text x="291.7" y="62">4</text>
<text x="378.1" y="62">8</text>
<text x="329.9" y="80.4" transform="rotate(-90 329.9 80.4)">5</text>
<text x="335" y="80.4" transform="rotate(-90 335 80.4)">6</text>
<text x="340.1" y="80.4" transform="rotate(-90 340.1 80.4)">7</text>
</g>
<g font-size="1.4" fill="#006464">
<text x="340.9" y="37.5" transform="rotate(-90 340.9 37.5)">AP_CS</text>
<text x="295.7" y="47.5">AP_SDO/AP_AD0</text>
<text x="335.8" y="45.4" transform="rotate(-90 335.8 45.4)">AP_SCL/AP_SCLK</text>
<text x="363" y="47.5">RESV/AUX1_SDO</text>
<text x="295.7" y="52.6">RESV/AUX1_SDIO/AUX1_SDI/MAS_DA</text>
<text x="330.7" y="50.7" transform="rotate(-90 330.7 50.7)">AP_SDA/AP_SDIO/AP_SDI</text>
<text x="364.1" y="52.6">RESV/AUX1_CS</text>
<text x="295.7" y="57.7">RESV/AUX1_SCLK/MAS_CLK</text>
<text x="361.9" y="57.7">INT2/FSYNC/CLKIN</text>
<text x="295.7" y="62.8">INT1/INT</text>
<text x="371.9" y="62.8">VDD</text>
<text x="330.7" y="76.5" transform="rotate(-90 330.7 76.5)">VDDIO</text>
<text x="335.8" y="76.5" transform="rotate(-90 335.8 76.5)">GND</text>
<text x="340.9" y="76.5" transform="rotate(-90 340.9 76.5)">RESV</text>
</g>
</svg>
